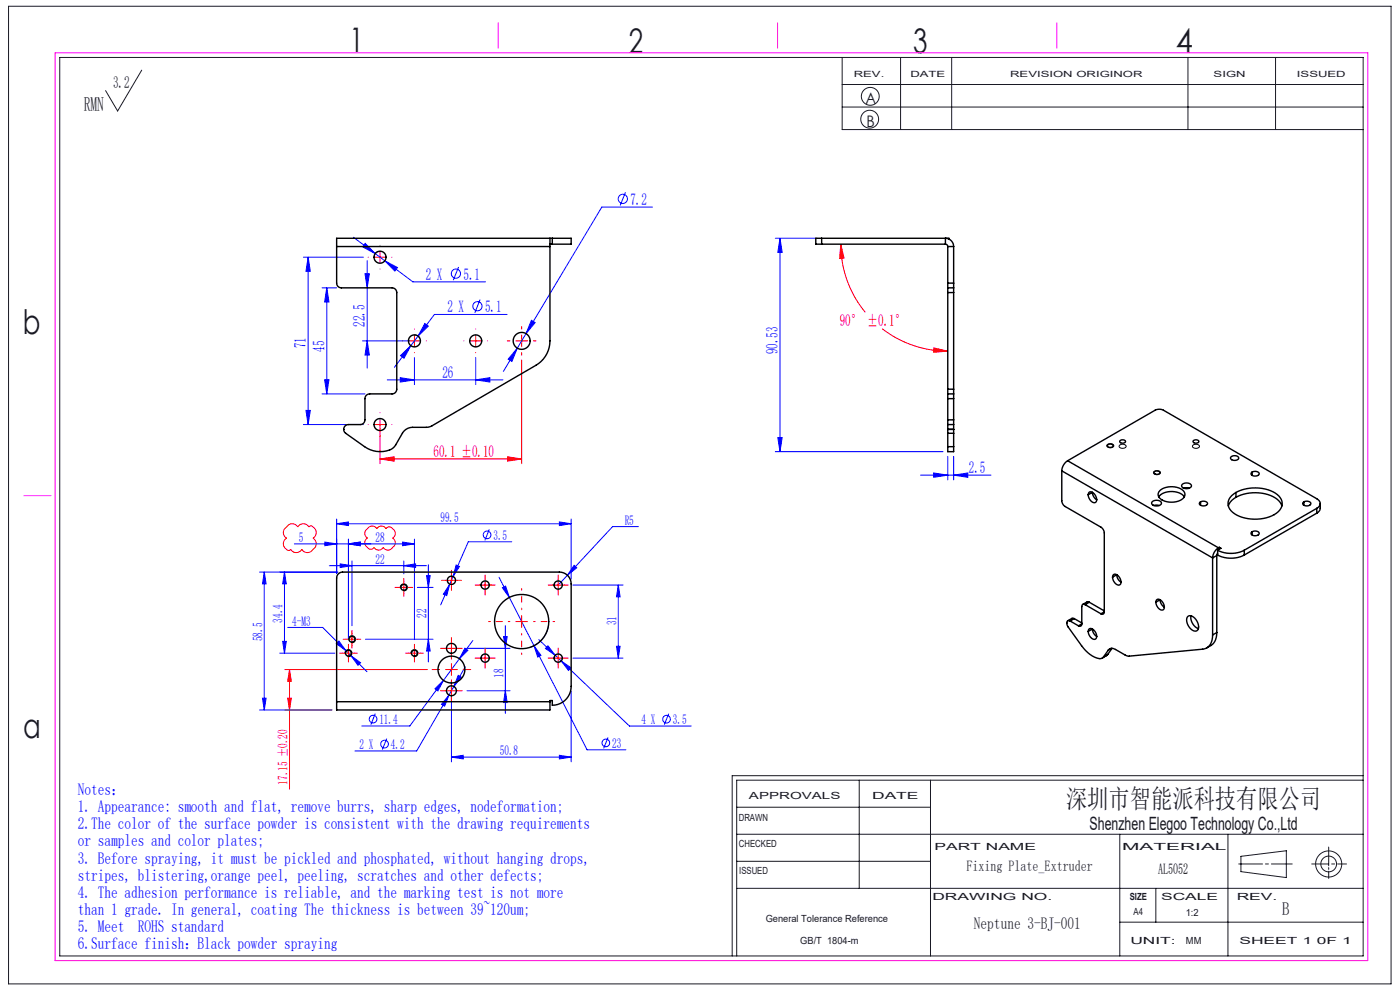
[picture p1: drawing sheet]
<svg xmlns="http://www.w3.org/2000/svg" width="297mm" height="210mm" viewBox="0 0 297 210" stroke-linecap="round" stroke-linejoin="round" font-family="sans-serif">
<g fill="none" stroke="#00f" stroke-width=".21">
<path d="M64.4 54.6h12.7M65.4 54.6v35.5M65.4 54.6l.4 3h-.9zM75 50.3l12.6 9.5h15.4M77.4 58.1h1l-.5 3zM77.5 51.6l2.1 2.2-2.7-1.4zM77.9 55.3v22.8M80.3 53.3l-.7 .5M81.6 55.3l2.7 1.5-.5 .7zM97.3 56.6l-1.1 2.8M132.7 40.8l-1.1 2.8M138.4 43.9h-10.7l-16.1 26.9"/>
<path d="M164.5 50.5h8.8M165.5 50.5l.4 3h-.9zM165.5 50.5v45.3M68.3 61.1h3.1M69.3 61.1v22.5M69.3 61.1l.5 3h-.9zM76.9 72.3h10M77.9 72.3l.5 3h-1zM85 75.4l2.1-2.1-1.4 2.7zM87.9 71l.6 .2 .4 .3M87.9 75.8v5.8M90.1 68.6l.8 .6-2.2 2.1z"/>
<path d="M100.9 75.8v5.8M101.8 63.6l-1.1 2.8M107.6 66.7h-15.4l-8.5 11.2M109.7 73.9l-1.1 2.8-.8-.5zM111.6 70.8l-4.8 8M112.7 68l.8 .4-1.9 2.4zM64.4 90.1h12.7M64.9 87.1h.9l-.4 3zM68.3 83.6h9.1M68.9 80.6h.9l-.5 3zM82.1 80.6h24.6M84.9 80.1l3 .5-3 .4z"/>
<path d="M100.9 80.6l3-.5v.9zM164.5 95.8h35.6M165 92.8h.9l-.4 3zM201.1 96.8v5M202.3 96.8v5M62.4 115.4h25.5M68.9 115l2.5 .4-2.5 .4zM69.9 120h20.6M71.4 111.1l2.5-.4v.8zM71.4 110.1v11.5M71.4 111.1h49.8M72.2 119.6l2.5 .4-2.5 .4z"/>
<path d="M73.9 115.4l2.5-.4v.8zM73.9 114.4v21.3M74.7 119v13.7M85.4 115l2.5 .4-2.5 .4zM85.7 120l2.5-.4v.8zM85.7 119v2.7M87.9 114.4v21.3M90.9 119.8v20.6M96.8 119.9l.7 .3-1.4 2.1zM103.8 112.3l-.9 2.3M108.6 114.9h-9.2l-5.9 13.4M118.7 110.7l2.5 .4-2.5 .4z"/>
<path d="M121.2 110.1v12.8M121.8 119.9l.6 .6-2 1.5zM135.4 111.7h-5.4l-11.3 12.2M195.3 100.8h14.9M198.1 100.3l3 .5-3 .4zM202.3 100.8l3-.5v.9zM56.1 121.4v29.2M56.1 121.4l.4 2.5h-.8zM59.3 138.6h11.7M60 136.1h.7l-.4 2.5zM60.3 121.4l.4 2.5h-.7zM60.3 121.4v17.2"/>
<path d="M61 133.1h7.5l9.3 9.4M71.3 136.5l.6-.5 1.5 2zM71.7 121.4h-16.6M74.4 139.1l2.1 1.5-.6 .5zM77.5 135.6h14.4M88.5 124.6h3.4M90.5 122.1h.8l-.4 2.5zM90.9 135.6l.4 2.5h-.8zM95.4 123.9l-.6 2.4-.7-.3zM97.5 139.7l-10.6 14.3h-10.1M98.6 137.5l.7 .4-1.8 1.8zM99.1 137.5h9.1"/>
<path d="M100.3 135.9l-2.8 3.8M105.9 122.4l18.6 36.6h8.3M106.6 124.7l.7-.4 .8 2.4zM106.8 135h.8l-.4 2.5zM107.2 132.7v18.6M113.3 137l1.5 2-.7 .4zM114.3 135.7l19.2 18.3h13.1M116.2 137l1.6 2-2.1-1.5zM116.3 132.8a5.7 5.7 0 0 1-3.9 4.5M121.5 124.1h10.7M121.5 139.6h10.7M130.8 137.1h.8l-.4 2.5z"/>
<path d="M131.2 124.1v15.5M131.2 124.1l.4 2.5h-.8zM55.1 150.6h15.3M55.7 148.1h.8l-.4 2.5zM79.6 151.4l-.9 2.3M82 156.7l-.9 2.3M92.3 146.1l1.8-1.8-1.2 2.3zM95.2 147.4l-.9 2.4-.6-.4zM95.8 147.1v14.5M96.3 145.6l-7.9 13.7h-13.1M97.2 143.3l.7 .3-1.6 2zM98.7 141.5l-2.4 4.1"/>
<path d="M99.1 146.5h9.1M107.2 146.5l.4 2.5h-.8zM119.1 140.2l2 1.5-.5 .5zM121.2 146.6v15M129 156.4l-.9 2.4M141.9 151.4l-1 2.3M95.8 160.6l2.5-.4v.8zM95.8 160.6h25.4M118.7 160.2l2.5 .4-2.5 .4z"/>
<circle cx="96.7" cy="58" r=".98"/>
<circle cx="132.1" cy="42.2" r=".98"/>
<circle cx="101.3" cy="65" r=".98"/>
<circle cx="103.3" cy="113.5" r=".81"/>
<circle cx="79.1" cy="152.5" r=".81"/>
<circle cx="81.6" cy="157.8" r=".81"/>
<circle cx="128.5" cy="157.6" r=".81"/>
<circle cx="141.4" cy="152.6" r=".81"/>
</g>
<g fill="none" stroke="#191924" stroke-width=".21">
<path d="M1.8 1.3h293.3v207.4h-293.3zM12.7 12.2h276.5v190.6h-276.5zM30.1 14.9l-5.1 8.6-2.6-4.3M178.7 12.2v15.3h110.5M178.7 17.9h110.5M191.1 12.2v15.3M201.9 12.2v15.3M252 12.2v15.3M270.6 12.2v15.3M178.7 22.7h110.5M156.3 177h132.9M156.3 171.2h41.1"/>
<path d="M182.3 165.5v22.9M197.4 165.5v37.3M237.6 177v25.8M260.5 177v25.8M281.9 179.7v4M289.2 165.5h-132.9v37.3M289.2 164.5h-133.9v38.3M156.3 188.4h132.9M156.3 182.7h41.1M237.6 195.6h51.6M245.2 188.4v7.2M262.8 183.3h5"/>
<path d="M263.3 181.6l9.6-1.1v5.7l-9.6-1.3zM268.5 183.3h.6M269.7 183.3h4.4M278.3 183.3h3.6M281.9 184v.4M281.9 184.8v1.5M282.5 183.3h.6M283.8 183.3h1.9"/>
<circle cx="184.5" cy="25.3" r="1.89"/>
<circle cx="184.6" cy="20.4" r="1.89"/>
<circle cx="281.9" cy="183.3" r="1.67"/>
<circle cx="281.9" cy="183.3" r="2.77"/>
</g>
<g fill="none" stroke="#f00" stroke-width=".21">
<path d="M79.4 54.6h2.5M80.6 53.3v2.5M178.4 51.8l.7 3h-1zM178.4 51.8a22.7 22.7 0 0 0 5.2 14.4M86.7 72.3h2.5M87.9 71.1v2.5M99.7 72.3h2.5M100.9 71.1v2.5M109.4 72.3h2.5M110.7 71.1v2.5M110.7 76.4v22M187.2 69.7a22.7 22.7 0 0 0 13.9 4.8"/>
<path d="M198.1 73.8l3 .7-3.1 .2zM79.4 90.1h2.5M80.6 97.4l3-.5v.9zM80.6 88.8v9.6M80.6 97.4h30.1M107.7 96.9l3 .5-3 .4zM60.5 112l.2-.1a1.43 1.43 0 0 1 2.5-.1 1.35 1.35 0 0 1 2.3 0 .57 .57 0 0 1 1 .1 1.35 1.35 0 0 1-.1 2.3 1.43 1.43 0 0 1-.1 2.5 1.35 1.35 0 0 1-2.3-.2 1.35 1.35 0 0 1-2.3 0 .57 .57 0 0 1-1-.1 1.35 1.35 0 0 1 .1-2.2 1.35 1.35 0 0 1-.3-2.2zM78.2 111.9a1.13 1.13 0 0 1 1.7 .3 1.13 1.13 0 0 1 2 0 .87 .87 0 0 1 1.5 .1 1.13 1.13 0 0 1-.1 1.8 1.2 1.2 0 0 1-.1 2.1 1.13 1.13 0 0 1-1.9-.1 1.13 1.13 0 0 1-2 0 .87 .87 0 0 1-1.5-.1 1.13 1.13 0 0 1 .2-1.9 1.2 1.2 0 0 1 0-2.1zM72.7 138.6h2.5M73.4 135.6h2.5M73.9 137.3v2.5M74.7 134.4v2.5"/>
<path d="M84.4 124.6h2.5M85.7 123.4v2.5M86.7 138.6h2.5M87.9 137.3v2.5M94.5 137.5h2.5M94.5 123.1h2.5M95.8 121.9v2.5M95.8 136.3v2.5M101.7 124.1h2.5M101.7 139.6h2.5M102.9 122.9v2.5M102.9 138.4v2.5"/>
<path d="M109.4 131.9h2.5M110.7 130.6v2.5M117.2 124.1h2.5M117.2 139.6h2.5M118.4 122.9v2.5M118.4 138.4v2.5M60.4 142h30.3M60.4 150.6h10M61 148.1h.8l-.4 2.5zM61.4 142l.4 2.5h-.8zM61.4 142v25.4M94.5 142h2.5"/>
<path d="M94.5 146.5h2.5M95.8 140.8v2.5M95.8 145.3v2.5"/>
</g>
<path d="M234.9 94.3a.84 .84 0 0 1 1.4 .3 .84 .84 0 0 1-1.5-.1zM237.5 94.4a.84 .84 0 0 1 1.4 .4 .84 .84 0 0 1-1.5-.2zM253.1 94.4a.84 .84 0 0 1 1.3 .4 .84 .84 0 0 1-1.4-.2zM244.8 100a.84 .84 0 0 1 1.4 .4 .84 .84 0 0 1-1.5-.2zM73.2 138.7a.75 .75 0 0 1 .7-.9 .75 .75 0 0 1 .8 .8 .75 .75 0 0 1-1 .7M73.9 135.8a.75 .75 0 0 1 .7-.9 .75 .75 0 0 1 .8 .8 .75 .75 0 0 1-.9 .6M84.9 124.8a.75 .75 0 0 1 .7-.9 .75 .75 0 0 1 .8 .8 .75 .75 0 0 1-.9 .6M87.2 138.7a.75 .75 0 0 1 .7-.9 .75 .75 0 0 1 .8 .8 .75 .75 0 0 1-1 .7" fill="none" stroke="#000" stroke-width=".21"/>
<g fill="none" stroke="#f00" stroke-width=".21" stroke-dasharray="30.5 1.3 1.3 1.3">
<path d="M78.1 54.6h.1M80.6 52.1v-.1M80.6 57.1h.1M83.1 54.6h.1M85.4 72.3h.1M87.9 69.8h.1M87.9 74.8h.1M90.4 72.3h.1M98.4 72.3h.1M100.9 69.8h.1M100.9 74.8h.1M103.4 72.3h.1"/>
<path d="M108.2 72.3h-.6M110.7 69.8v-.5M110.7 74.8v.6M113.2 72.3h.5M78.1 90.1h.1M80.6 87.6v-.1M80.6 92.6h.1M83.1 90.1h.1M72.7 138.6h-.7M73.4 135.6h-.6M73.9 137.3v-.6M73.9 139.8v.6"/>
<path d="M74.7 134.4v-.7M74.7 136.9v.6M75.2 138.6h.6M75.9 135.6h.6M84.4 124.6h-.6M85.7 123.4v-.7M85.7 125.9v.6M86.7 138.6h-.7M86.9 124.6h.6M87.9 137.3v-.6M87.9 139.8v.6M89.2 138.6h.6"/>
<path d="M94.5 137.5h-1M94.5 123.1h-.9M95.8 139.5v-1.6M95.8 136.3v-1.1M95.8 138.8v1M95.8 121.9v-.9M95.8 124.4v.8M97 137.5h1.1M97 123.1h.9M101.7 124.1h-.9M101.7 139.6h-.9M102.9 122.9v-.9"/>
<path d="M102.9 125.4v.8M102.9 138.4v-.9M104.2 124.1h.8M104.2 139.6h.8M117.2 124.1h-.9M117.2 139.6h-.9M118.4 122.9v-.9M118.4 125.4v.8M118.4 138.4v-.9M119.7 124.1h.8M119.7 139.6h.8M93.3 142h-1.6"/>
<path d="M94.5 146.5h-1M95.8 144.5v1.6M95.8 145.3v-1.1M95.8 147.8v1M97 146.5h1.1M98.3 142h1.6M102.9 140.9v.8M118.4 140.9v.8"/>
</g>
<path d="M11.7 11.2h278.5v192.6h-278.5zM105.7 4.8v5.4M165 4.8v5.4M224.2 4.8v5.4M5.1 105.1h5.7" fill="none" stroke="#f0f" stroke-width=".21"/>
<path d="M108.2 131.9h-4.5M110.7 129.4v-4.5M110.7 134.4v4.5M113.2 131.9h4.5" fill="none" stroke="#f00" stroke-width=".21" stroke-dasharray="30.5 1.3 1.3 1.3" stroke-dashoffset="30.1"/>
<g fill="#f00">
<path d="M61.4 142l.4 2.5h-.8zM61 148.1h.8l-.4 2.5z"/>
<path d="M80.6 97.4l3-.5v.9zM107.7 96.9l3 .5-3 .4zM178.4 51.8l.7 3h-1zM198.1 73.8l3 .7-3.1 .2z"/>
</g>
<g fill="#00f">
<path d="M73.9 115.4l2.5-.4v.8zM85.4 115l2.5 .4-2.5 .4zM98.6 137.5l-1.1 2.2 1.8-1.8zM92.3 146.1l.6 .5 1.2-2.3zM97.2 143.3l-.9 2.3 1.6-2zM95.2 147.4l-1.5 2 .6 .4zM95.4 123.9l-1.3 2.1 .7 .3zM96.8 119.9l-.7 2.4 1.4-2.1zM106.6 124.7l1.5 2-.8-2.4zM113.3 137l.8 2.4 .7-.4zM116.2 137l-.5 .5 2.1 1.5zM119.1 140.2l1.5 2 .5-.5zM121.8 119.9l-1.4 2.1 2-1.5zM95.8 160.6l2.5-.4v.8zM118.7 160.2l2.5 .4-2.5 .4zM72.2 119.6l2.5 .4-2.5 .4zM85.7 120l2.5-.4v.8zM74.4 139.1l1.5 2 .6-.5zM71.3 136.5l2.1 1.5-1.5-2z"/>
<path d="M55.7 148.1h.8l-.4 2.5zM56.1 121.4l.4 2.5h-.8z"/>
<path d="M131.2 124.1l.4 2.5h-.8zM130.8 137.1h.8l-.4 2.5zM106.8 135h.8l-.4 2.5zM107.2 146.5l.4 2.5h-.8zM90.5 122.1h.8l-.4 2.5zM90.9 135.6l.4 2.5h-.8zM60.3 121.4l.4 2.5h-.7zM60 136.1h.7l-.4 2.5z"/>
<path d="M71.4 111.1l2.5-.4v.8zM118.7 110.7l2.5 .4-2.5 .4zM68.9 115l2.5 .4-2.5 .4zM73.9 115.4l2.5-.4v.8z"/>
<path d="M77.5 51.6l-.6 .8 2.7 1.4zM81.6 55.3l2.2 2.2 .5-.7zM85 75.4l.7 .6 1.4-2.7zM90.1 68.6l-1.4 2.7 2.2-2.1zM84.9 80.1l3 .5-3 .4zM100.9 80.6l3-.5v.9zM109.7 73.9l-1.9 2.3 .8 .5zM112.7 68l-1.1 2.8 1.9-2.4zM198.1 100.3l3 .5-3 .4zM202.3 100.8l3-.5v.9z"/>
<path d="M165 92.8h.9l-.4 3zM165.5 50.5l.4 3h-.9z"/>
<path d="M65.4 54.6l.4 3h-.9zM64.9 87.1h.9l-.4 3zM69.3 61.1l.5 3h-.9zM68.9 80.6h.9l-.5 3zM77.4 58.1h1l-.5 3zM77.9 72.3l.5 3h-1z"/>
</g>
<g fill="none" stroke="#000" stroke-width=".3">
<path d="M71.4 52.3v7.8a1 1 0 0 0 1 1h10.8a1 1 0 0 1 1 1v20.5a1 1 0 0 1-1 1h-4.8a1 1 0 0 0-1 1v4.5a1 1 0 0 1-1 1h-2.5a1.02 1.02 0 0 0-.9 .7 1.02 1.02 0 0 0 .3 1.1l4 2.8a4.8 4.8 0 0 0 6.5-.2l1.6-2.6a2.5 2.5 0 0 1 2.1-1.3h3.1l.9-.2 22.2-12.9a6 6 0 0 0 3-5.2v-20M71.4 52.3h45.3M116.7 50.5v1.8M116.7 51.8h.5M117.2 50.5h-45.8v1.8M117.2 50.5h4v1.3h-4M117.2 50.5v1.3M174.3 50.5h-1.2v1.3h1.2M174.3 50.5h27v.2M174.3 51.8h26.3M174.3 50.5v1.3M200.6 51.8v-1.3a1.75 1.75 0 0 1 1.7 1.8"/>
<path d="M200.6 51.8l.3 .1 .2 .4M201.1 52.3h1.2M201.1 52.3v7.8M202.3 52.3v7.8M201.1 60.1v1M201.1 61.1v1M201.1 61.1h1.2M201.1 60.1h1.2M201.1 62.1v20.5M201.1 62.1h1.2M202.3 60.1v1M202.3 61.1v1"/>
<path d="M202.3 62.1v20.5M201.1 91.1v.8M201.1 90.1v1M201.1 89.1v1M201.1 94.7v1.1h1.2v-1.1M201.1 83.6v1M201.1 82.6v1M201.1 83.6h1.2M201.1 90.1h1.2M201.1 84.6v4.5M201.1 91.1h.1M201.1 91.9v2.8"/>
<path d="M201.1 91.1h1.2M201.1 91.9h1.2M201.1 94.7h1.2M201.1 89.1h1.2M201.1 84.6h1.2M201.1 82.6h1.2M202.3 91.1v.8M202.3 90.1v1M202.3 89.1v1M202.3 83.6v1M202.3 82.6v1M202.3 84.6v4.5"/>
<path d="M202.3 91.1h.1M202.3 91.9v2.8M225.3 99.9v6.3a1.56 1.56 0 0 0 .7 1.2l7.6 4.4a1.56 1.56 0 0 1 .7 1.3v16.7M225.3 99.9l31.9 18.4M226.5 97.7l18.5-10.7a1.95 1.95 0 0 1 1.8 0l32.5 18.8a1.08 1.08 0 0 1 .8 1 1.08 1.08 0 0 1-.8 1M226.5 97.7a2.74 2.74 0 0 0-1.2 2.2M226.5 97.7l32 18.5M235 94.3a.67 .67 0 0 1 1.1 .3 .69 .69 0 0 1-1.2-.1zM237.6 93.4a.67 .67 0 0 1 1.2 .3 .7 .7 0 0 1-1.2-.1zM253.2 93.4a.67 .67 0 0 1 1.1 .3 .69 .69 0 0 1-1.2-.1zM261.1 97a1.1 1.1 0 0 1 1.7 .1 .97 .97 0 0 1-.9 .6 .97 .97 0 0 1-.9-.6zM230.9 105a.63 .63 0 0 1 .4-.7 .63 .63 0 0 1 .8 .4l.3 .5 .3 .8"/>
<path d="M230.9 105a1.47 1.47 0 0 0 1.5 1.6l.3-.6M230.9 105l.8-.6 .3 .9 .7 .7M244.5 106.4a1.18 1.18 0 0 1 1.9 .4 1.25 1.25 0 0 1-2.1-.1zM244.8 107.2h1.1M244.9 100.1a.67 .67 0 0 1 1.1 .3 .7 .7 0 0 1-1.2-.2zM245.8 105.4a3.8 3.8 0 0 1 5.4 0M246 104.1a4 4 0 0 1 5.2 .2 1.29 1.29 0 0 1-.9 1.9 3.9 3.9 0 0 1-4.5-.8l-.1-.8zM250.8 102.7a1.18 1.18 0 0 1 1.9 .5 1.25 1.25 0 0 1-2-.2zM251.1 103.6h1.2M254.5 106.6a1.02 1.02 0 0 1 1.7 .3 .99 .99 0 0 1-1.8-.2zM254.7 106.5v.7M257.2 118.3v16.4"/>
<path d="M258.1 117.8l-.9 .5M258.1 117.8v16.4M258.3 116.7a6.2 6.2 0 0 0 5.7 0M258.3 116.7v1a6.2 6.2 0 0 0 5.7 0M258.3 117.4l-.2 .4M258.5 116.2a2.73 2.73 0 0 0-1.3 2.1M258.5 116.2v.4M258.7 116.1l.3 .2-.7 .4M258.7 116.1l-.2 .1M258.7 116.1v.4M261.4 105.1a8.3 8.3 0 0 1 9.9 .1 2.27 2.27 0 0 1-.5 3.7 8.4 8.4 0 0 1-9.6-.5 2.17 2.17 0 0 1 .2-3.3zM262.2 105.5l-1.1 .9-.5 .9"/>
<path d="M262.2 105.5a8.4 8.4 0 0 1 9.1 .8l.6 1M262.2 104.5v1M264 116.7v1M265.5 112.9a1.02 1.02 0 0 1 1.6 .3 .99 .99 0 0 1-1.7-.1zM265.5 100.3a1.02 1.02 0 0 1 1.6 .3 .99 .99 0 0 1-1.7-.2zM265.6 100.1v.7M265.6 112.8v.7M276.4 106.6a1.02 1.02 0 0 1 1.7 .3 .99 .99 0 0 1-1.7-.2zM276.6 106.5v.7M279.3 107.8l-15.3 8.9M279.3 107.8v1.1M279.3 108.9l-15.3 8.8"/>
<path d="M280.1 106.8a1.99 1.99 0 0 1-.3 1.6l-.5 .5M226.3 132.2l.2 .7 2.9 4.1a5.4 5.4 0 0 0 4.2 2.7l.5-.4M226.3 132.1v.1M227 131.7a.43 .43 0 0 0-.5 0 .43 .43 0 0 0-.2 .4M227 131.7l1.8 1.1M227.9 131.2l-.4-.1-1 .6M227.9 131.2l-.9 .5M227.9 131.2l1.6 .9M229.5 132.3a.43 .43 0 0 1-.2 .5 .43 .43 0 0 1-.5 0M229.5 132.3l-.7 .5M230.2 128.3a.43 .43 0 0 0-.5-.1 .43 .43 0 0 0-.2 .5v3.6M230.2 128.3l3.4 1.9"/>
<path d="M230.9 133.9l.8-.5 .3 .9 .7 .7M231.1 133.4a1.49 1.49 0 0 1 1.5 1.8v.2a.95 .95 0 0 1-1.5-.6l-.2-.9zM231.1 127.8l-.4-.1-1 .5M231.1 127.8l-.9 .5M231.1 127.8l3.2 1.8M234.3 129.8a.43 .43 0 0 1-.2 .4 .43 .43 0 0 1-.5 0M234.3 129.8l-.7 .4M235 138.8l-1.2 .8M235 138.8l-.9 .5M235.1 137.9l-1 1.4M235.8 137.5l-.7 .4M235.9 137.5l-.9 1.3"/>
<path d="M236 122.4a1.47 1.47 0 0 0 1.6 1.6l.2-.5M236 122.4a.63 .63 0 0 1 .5-.6 .63 .63 0 0 1 .7 .4l.4 .5 .2 .8M236 122.4l.9-.5 .2 .8 .7 .8M245.2 127.7l.9-.5 .2 .8 .7 .8M245.4 127.2a1.49 1.49 0 0 1 1.6 1.8l-.1 .2a.95 .95 0 0 1-1.5-.6l-.2-.9zM252 130.7a1.82 1.82 0 0 1 2.2 1.6 .93 .93 0 0 1 0 1.1 .93 .93 0 0 1-1 .4 2.27 2.27 0 0 1-1.2-3.1zM252.7 130.6a2.59 2.59 0 0 0 1.5 2.7M257.2 134.7a2.66 2.66 0 0 1-2.1 3l-15.6 1.5-.7-.2-2.2-1.2a1.09 1.09 0 0 0-1.5 .1M258.1 134.2a3.1 3.1 0 0 1-2.1 3.2M258.1 134.2l-.9 .5M71.4 148.9v-26.3a1.25 1.25 0 0 1 1.3-1.2h46a2.5 2.5 0 0 1 2.5 2.5v21.7a4 4 0 0 1-4 4v-1h-.5v.3M71.4 148.9v1.7h45.3v-1.7"/>
<path d="M71.4 148.9h45.3"/>
<circle cx="80.6" cy="54.6" r="1.28"/>
<circle cx="87.9" cy="72.3" r="1.28"/>
<circle cx="100.9" cy="72.3" r="1.28"/>
<circle cx="110.7" cy="72.3" r="1.8"/>
<circle cx="80.6" cy="90.1" r="1.28"/>
<circle cx="73.9" cy="138.6" r=".63"/>
<circle cx="74.7" cy="135.6" r=".62"/>
<circle cx="85.7" cy="124.6" r=".62"/>
<circle cx="87.9" cy="138.6" r=".62"/>
<circle cx="95.8" cy="123.1" r=".88"/>
<circle cx="95.8" cy="137.5" r="1.05"/>
<circle cx="102.9" cy="139.6" r=".88"/>
<circle cx="102.9" cy="124.1" r=".88"/>
<circle cx="110.7" cy="131.9" r="5.8"/>
<circle cx="118.4" cy="139.6" r=".88"/>
<circle cx="118.4" cy="124.1" r=".88"/>
<circle cx="95.8" cy="142" r="2.85"/>
<circle cx="95.8" cy="146.5" r="1.05"/>
</g>
<g font-size="7.2" fill="#191924">
<text x="74.1" y="11">1</text>
<text x="133.4" y="11.2">2</text>
<text x="193.7" y="11.3">3</text>
<text x="249.4" y="11.3">4</text>
<text x="4.8" y="70.9">b</text>
<text x="4.9" y="156.5">a</text>
</g>
<text font-size="5.6" fill="#191924" x="226.2" y="171.5">深圳市智能派科技有限公司</text>
<text font-size="4.2" fill="#191924" x="17.8" y="23.5">RMN</text>
<g font-size="3.9" fill="#191924">
<text x="231.2" y="176">Shenzhen Elegoo Technology Co.,Ltd</text>
<text x="272" y="194">B</text>
</g>
<g font-size="3.5" fill="#191924">
<text x="24" y="18.7">3.2</text>
<text x="206.6" y="197.1">Neptune 3-BJ-001</text>
</g>
<g font-size="3.5" fill="#00f">
<text x="133.7" y="43.4">7.2</text>
<text x="90.3" y="59.3">2 X</text>
<text x="98.3" y="59.3">5.1</text>
<text x="77.4" y="69.3" transform="rotate(-90 77.4 69.3)">22.5</text>
<text x="94.9" y="66.2">2 X</text>
<text x="102.9" y="66.2">5.1</text>
<text x="64.9" y="73.9" transform="rotate(-90 64.9 73.9)">71</text>
<text x="68.8" y="74.6" transform="rotate(-90 68.8 74.6)">45</text>
<text x="165" y="75.2" transform="rotate(-90 165 75.2)">90.53</text>
<text x="93.9" y="80.1">26</text>
<text x="205.6" y="100.3">2.5</text>
<text x="16.5" y="168.6">Notes：</text>
<text x="16.5" y="172.3">1. Appearance: smooth and flat, remove burrs, sharp edges, nodeformation;</text>
<text x="16.5" y="175.9">2.The color of the surface powder is consistent with the drawing requirements</text>
<text x="16.5" y="179.5">or samples and color plates;</text>
<text x="16.5" y="183.2">3. Before spraying, it must be pickled and phosphated, without hanging drops,</text>
<text x="16.5" y="186.8">stripes, blistering,orange peel, peeling, scratches and other defects;</text>
<text x="16.5" y="190.4">4. The adhesion performance is reliable, and the marking test is not more</text>
<text x="16.5" y="194.1">than 1 grade. In general, coating The thickness is between 39~120um;</text>
<text x="16.5" y="197.7">5. Meet</text>
<text x="29.2" y="197.7">ROHS standard</text>
<text x="16.5" y="201.3">6.Surface finish：Black powder spraying</text>
</g>
<g font-size="3.5" fill="#f00">
<text x="178.2" y="69.2">90° ±0.1°</text>
<text x="92" y="96.9">60.1 ±0.10</text>
</g>
<g font-size="3.4" fill="#191924">
<text x="183.6" y="22">A</text>
<text x="183.8" y="27">B</text>
</g>
<text font-size="3.2" fill="#191924" x="205.1" y="184.8">Fixing Plate_Extruder</text>
<text font-size="3.2" x="245.7" y="185.3">AL5052</text>
<g font-size="2.9" fill="#00f">
<text x="93.4" y="110.7">99.5</text>
<text x="132.5" y="111.3">R5</text>
<text x="63.4" y="115">5</text>
<text x="79.6" y="119.6">22</text>
<text x="79.6" y="115">28</text>
<text x="104.7" y="114.5">3.5</text>
<text x="90.5" y="131.1" transform="rotate(-90 90.5 131.1)">22</text>
<text x="55.7" y="136" transform="rotate(-90 55.7 136)">58.5</text>
<text x="59.9" y="132.1" transform="rotate(-90 59.9 132.1)">34.4</text>
<text x="62" y="132.7">4-M3</text>
<text x="130.8" y="132.6" transform="rotate(-90 130.8 132.6)">31</text>
<text x="106.8" y="143.7" transform="rotate(-90 106.8 143.7)">18</text>
<text x="80.5" y="153.6">11.4</text>
<text x="136.1" y="153.6">4 X</text>
<text x="142.7" y="153.6">3.5</text>
<text x="76.3" y="158.9">2 X</text>
<text x="82.9" y="158.9">4.2</text>
<text x="106" y="160.2">50.8</text>
<text x="129.9" y="158.6">23</text>
</g>
<text font-size="2.9" fill="#f00" x="61" y="166.4" transform="rotate(-90 61 166.4)">17.15 ±0.20</text>
<g font-size="2.1" fill="#191924">
<text x="158.9" y="169.5">APPROVALS</text>
<text x="185" y="169.5">DATE</text>
<text x="156.7" y="174.2">DRAWN</text>
<text x="156.7" y="179.7">CHECKED</text>
<text x="156.8" y="185.4">ISSUED</text>
<text x="198.2" y="180.4">PART NAME</text>
<text x="238" y="180.4">MATERIAL</text>
<text x="197.8" y="191">DRAWING NO.</text>
<text x="239.7" y="191">SIZE</text>
<text x="246.3" y="191">SCALE</text>
<text x="262.4" y="191">REV.</text>
<text x="162.4" y="195.6">General Tolerance Reference</text>
<text x="240.5" y="194.1">A4</text>
<text x="251.5" y="194.3">1:2</text>
<text x="169.8" y="200.2">GB/T 1804-m</text>
<text x="239.8" y="200.2">UNIT:</text>
<text x="251.6" y="200.2">MM</text>
<text x="262.9" y="200.2">SHEET 1 0F 1</text>
</g>
<g font-size="1.8" fill="#191924">
<text x="181.1" y="16.3">REV.</text>
<text x="193.1" y="16.3">DATE</text>
<text x="214.3" y="16.3">REVISION ORIGINOR</text>
<text x="257.5" y="16.3">SIGN</text>
<text x="275.1" y="16.3">ISSUED</text>
</g>
</svg>
